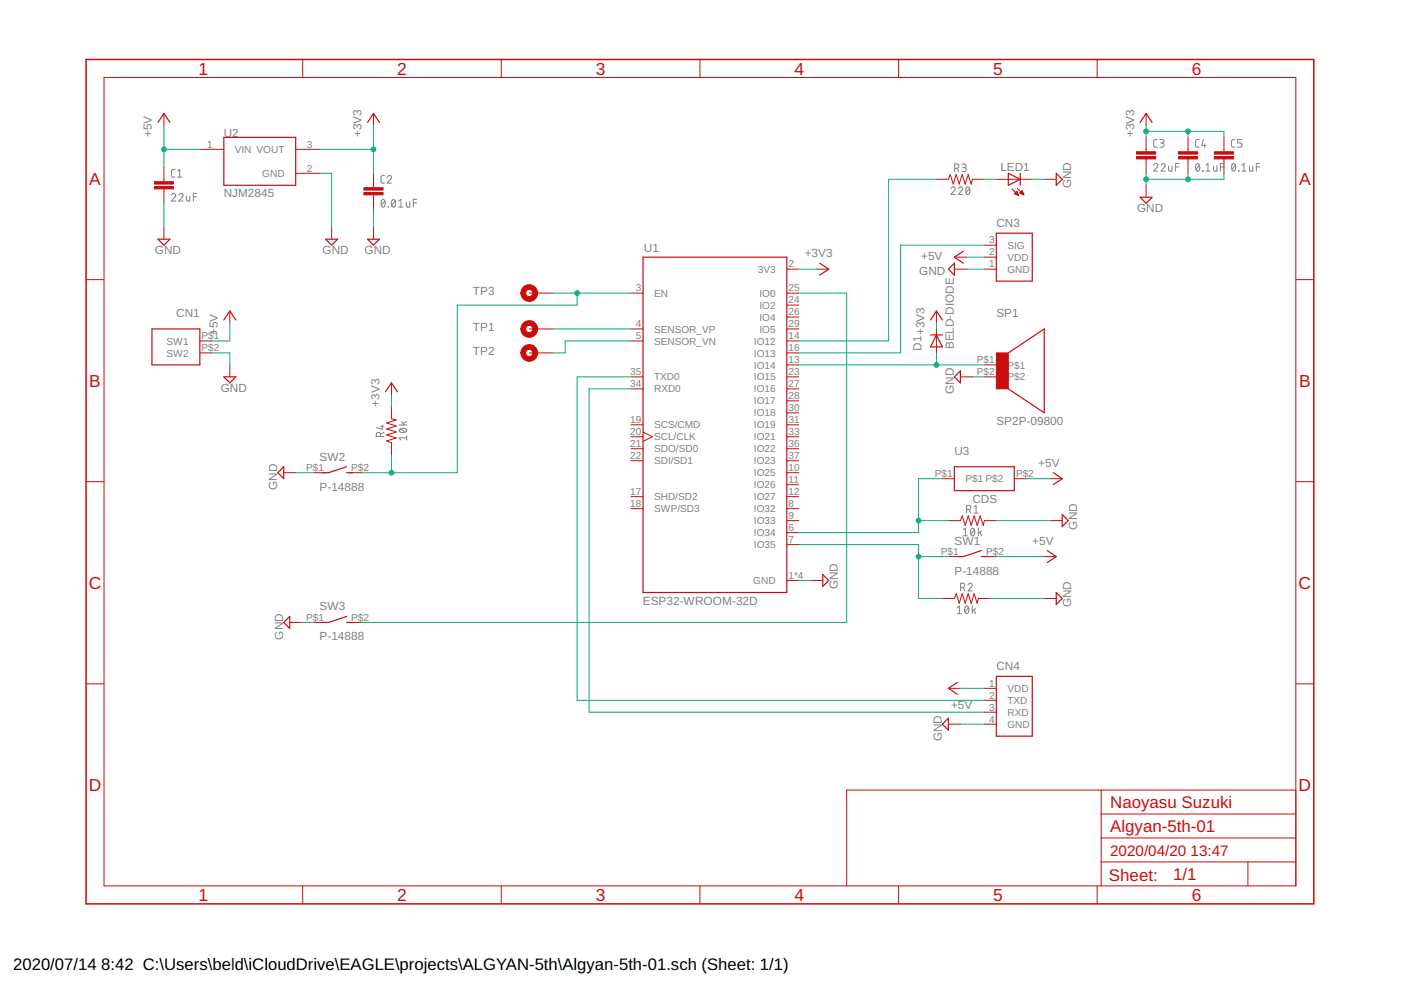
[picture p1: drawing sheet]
<svg xmlns="http://www.w3.org/2000/svg" width="297mm" height="210mm" viewBox="0 0 297 210" stroke-linecap="round" stroke-linejoin="round" font-family="sans-serif">
<g fill="none" stroke="#808080" stroke-width=".21">
<path d="M37.1 35.9l-.7 .1-.1 .3 .1 1 .2 .2h.5M37.7 37.5h.9M37.7 36.3l.4-.4v1.6M81.5 37.2l-.6 .1-.1 .3v1l.2 .2h.5M82.1 37.6a.44 .44 0 0 1 .6-.4 .44 .44 0 0 1 .2 .7l-.8 .9h.9M201.6 40a.45 .45 0 0 1 .7-.4 .45 .45 0 0 1 .1 .7l-.8 .9h.9M202.4 35.7h.5a.46 .46 0 0 0 .4-.5 .46 .46 0 0 0-.4-.4h-.5v1.6M202.9 35.7l.4 .7M203.2 40a.45 .45 0 0 1 .6-.4 .45 .45 0 0 1 .1 .7l-.7 .9h.9M204 34.8h.5a.37 .37 0 0 1 .4 .3 .37 .37 0 0 1-.4 .4h-.4M204.4 35.5a.44 .44 0 0 1 .5 .5 .44 .44 0 0 1-.5 .4h-.4M205 39.7l.2-.1a.95 .95 0 0 1 0 1.6 1.02 1.02 0 0 1-.2-1.5z"/>
<path d="M205.5 40l-.7 .9M244.6 35a.44 .44 0 0 1 .6-.3 .44 .44 0 0 1 .2 .7l-.8 .9h.9M245.3 29.6h-.5l-.2 .4v1l.2 .2h.5M245.9 29.6h.5a.36 .36 0 0 1 .4 .4 .36 .36 0 0 1-.4 .3h-.3M246.2 35a.44 .44 0 0 1 .6-.3 .44 .44 0 0 1 .1 .7l-.7 .9h.9M246.4 30.3a.44 .44 0 0 1 .4 .5 .44 .44 0 0 1-.4 .4h-.5M247.8 35.2v.9l.2 .2h.5v-1.1M249.2 35.4h.8M250 34.6h-.8v1.7M253.7 34.8l.2-.2a.97 .97 0 0 1 0 1.7 1 1 0 0 1-.2-1.5zM254.2 29.6h-.5l-.2 .4v1l.2 .2h.5M254.3 35l-.7 .9"/>
<path d="M255 36.2l.1 .1zM255.1 29.6l-.3 1.2h.9M255.4 30.5v.7M255.7 36.3h.9M255.7 35l.4-.4v1.7M257.3 35.2v.9l.2 .2h.5v-1.1M258.7 35.4h.8M259.5 34.6h-.8v1.7M261.3 34.8l.3-.2a.97 .97 0 0 1 0 1.7 1 1 0 0 1-.3-1.5zM261.8 29.6h-.5l-.2 .4v1l.2 .2h.5M261.9 35l-.7 .9M262.6 36.2l.1 .1z"/>
<path d="M263.3 36.3h.9M263.3 35l.4-.4v1.7M263.3 29.6h-.9v.7h.6a.45 .45 0 0 1 .3 .5 .45 .45 0 0 1-.3 .4h-.6M264.9 35.2v.9l.3 .2h.4v-1.1M266.4 35.4h.7M267.1 34.6h-.7v1.7M36.3 41.4a.45 .45 0 0 1 .7-.4 .45 .45 0 0 1 .1 .7l-.8 .9h1M37.9 41.4a.45 .45 0 0 1 .7-.4 .45 .45 0 0 1 .1 .7l-.8 .9h.9M39.5 41.6v.9l.3 .1h.4v-1M41 41.7h.7M41.7 41h-.7v1.6M81 42.4l.2-.1a.95 .95 0 0 1 0 1.6 1.02 1.02 0 0 1-.2-1.5z"/>
<path d="M81.6 42.6l-.7 .9M82.3 43.8l.1 .1zM83.2 42.4l.2-.1a.97 .97 0 0 1 0 1.6 1 1 0 0 1-.2-1.5zM83.8 42.6l-.7 .9M84.5 43.9h.9M84.5 42.6l.5-.3v1.6M86.1 42.8l.1 .9 .2 .2h.5v-1.1M87.6 43h.7M88.3 42.3h-.7v1.6M80.7 92.6v-.5a.46 .46 0 0 0-.5-.4 .46 .46 0 0 0-.4 .4v.5h1.6M80.7 90.4h.7M81 90.1v.9l-1.2-.3"/>
<path d="M81.4 91.7l-.7 .3M84.6 90.1h1.6M84.7 91a1.04 1.04 0 0 1 1.5 .3 .95 .95 0 0 1-1.6 0zM85 90.9l.9 .7M85.2 89.4l.5 .7M86.2 92.8h-1.6l.4 .5M86.2 92.4v.9M86.2 89.4l-.7 .4M204.2 112.4l.5-.4v1.6M204.2 113.6h.9M204.9 108.1h.5a.44 .44 0 0 0 .4-.5 .44 .44 0 0 0-.4-.4h-.5v1.6M205.5 108.1l.3 .7"/>
<path d="M206 112.1l.2-.1a.93 .93 0 0 1 0 1.6 1.02 1.02 0 0 1-.2-1.5zM206.5 107.5l.4-.3v1.6M206.5 108.8h.9M206.6 112.4l-.7 .8M207.4 112v1.6M207.7 112.8l.4 .8M208.1 112.5l-.7 .6M202.9 128.8l.5-.3v1.6M202.9 130.1h1M203.7 124.6h.4a.46 .46 0 0 0 .5-.5 .46 .46 0 0 0-.5-.4h-.4v1.6M204.2 124.6l.4 .7M204.7 128.6l.3-.1a.95 .95 0 0 1 0 1.6 1.04 1.04 0 0 1-.3-1.5z"/>
<path d="M205.2 124a.45 .45 0 0 1 .7-.3 .45 .45 0 0 1 .1 .7l-.8 .9h.9M205.3 128.8l-.7 1M206.1 128.5v1.6M206.4 129.3l.5 .8M206.9 129l-.8 .6"/>
</g>
<g fill="none" stroke="#c90d0c" stroke-width=".21">
<path d="M22.1 16.4h252.6v171.4h-252.6zM64.2 12.6v3.8M106.3 12.6v3.8M148.4 12.6v3.8M190.5 12.6v3.8M232.6 12.6v3.8M34.8 24v2.6M34.8 35.5v3M42.4 31.7h5.1M62.7 31.7h5.1M62.7 36.7h5.1M79.2 24v2.6"/>
<path d="M79.2 36.7v3.1M198.5 38h2.6l.4-1 .6 2 .6-2 .7 2 .6-2 .6 2 .7-2 .6 2 .3-1h2.5M211.2 38h7.7M215.7 39.9l1.4 1.4M221.4 38h2.5M243 24v2.6M243 29.1v3.1M243 33.7v3M243 39.3v2.5M251.9 29.1v3.1M251.9 33.7v3M259.5 29.1v3.1"/>
<path d="M259.5 33.7v3M18.2 59.3h3.9M34.8 40v3.1M34.8 48.2v2.5M70.3 48.2v2.5M79.2 41.3v3.1M79.2 48.2v2.5M166.8 57.1h2.6M173.2 57.1h2.5M202.4 57.1h2.5M202.4 54.5h2.5M208.7 57.1h2.5"/>
<path d="M208.7 54.5h2.5M208.7 52h2.5M214.5 40l1.4 1.4M215.1 41.1l.5-.5 .3 .8zM215.1 41h.7M215.2 41.1h.6M215.2 40.9h.5M215.4 40.7h.3M215.5 41.2h.4M215.5 40.6h.1M215.8 41.4h.1M216.2 40.9l.5-.5 .4 .9z"/>
<path d="M216.3 40.9h.6M216.4 41h.6M216.4 40.7h.5M216.5 40.6h.3M216.6 40.5h.1M216.6 41.1h.4M216.9 41.2h.2M274.7 59.3h3.9M42.4 72.3h2.5M42.4 74.8h2.5M48.7 66v2.5M48.7 77.4v2.5"/>
<path d="M112.2 62.1h5.1M112.2 69.7h5.1M112.2 74.8h5.1M133.8 62.1h2.5M133.8 69.7h2.5M133.8 72.3h2.5M133.8 79.9h2.5M166.8 62.1h2.6M166.8 69.7h2.6M166.8 72.3h2.6M166.8 77.4h2.6M166.8 74.8h2.6"/>
<path d="M166.8 79.9h2.6M166.8 64.7h2.6M166.8 67.2h2.6M198.5 66v2.5M198.5 69.7v5.1M203.6 79.9h2.6M208.7 77.4h2.5M208.7 79.9h2.5M83 81.2v2.5M83 86.3v2.5l1 .2-2 .7 2 .6-2 .7 2 .6-2 .6 2 .7-2 .6 1 .4v2.5M133.8 82.4h2.5M133.8 90.1h2.5"/>
<path d="M133.8 92.6h2.5M133.8 95.1h2.5M133.8 97.7h2.5M136.3 91.6l2 1-2 1M166.8 82.4h2.6M166.8 85h2.6M166.8 87.5h2.6M166.8 90.1h2.6M166.8 92.6h2.6M166.8 95.1h2.6M166.8 97.7h2.6M18.2 102.1h3.9"/>
<path d="M60.2 100.2h2.5M66.5 100.2h2.5M74.1 100.2h2.6M133.8 107.8h2.5M133.8 105.3h2.5M166.8 112.9h2.6M166.8 115.5h2.6M166.8 110.4h2.6M166.8 107.8h2.6M166.8 100.2h2.6M166.8 102.8h2.6M166.8 105.3h2.6"/>
<path d="M199.8 101.5h2.6M201.1 110.4h2.5l.4-1 .6 2 .7-2 .6 2 .6-2 .7 2 .6-2 .6 2 .3-1h2.5M201.1 118h2.5M208.7 118h2.5M215.1 101.5h2.5M221.4 118h2.5M222.7 110.4h2.5M222.7 101.5h2.5M274.7 102.1h3.9M61.4 132h2.6M66.5 132h2.5M74.1 132h2.6"/>
<path d="M166.8 123.1h2.6M171.9 123.1h2.5M199.8 126.9h2.6l.3-1 .7 2 .6-2 .6 2 .7-2 .6 2 .6-2 .7 2 .2-1h2.6M221.4 126.9h2.5M18.2 145h3.9M201.1 145.9h2.5M201.1 153.5h2.5M208.7 151h2.5M208.7 148.5h2.5M208.7 145.9h2.5M208.7 153.5h2.5M274.7 145h3.9"/>
<path d="M233.5 167.5v20.3M233.5 177.7h41.2M233.5 172.6h41.2M274.7 167.5h-95.2v20.3M64.2 187.8v3.8M106.3 187.8v3.8M148.4 187.8v3.8M190.5 187.8v3.8M232.6 187.8v3.8M233.5 182.8h41.2M264.6 182.8v5"/>
</g>
<path d="M18.2 12.6h260.4v179h-260.4z" fill="none" stroke="#c90d0c" stroke-width=".32"/>
<g fill="none" stroke="#c90d0c" stroke-width=".25">
<path d="M33.5 26l1.3-2 1.2 2M47.5 29.1h15.2v10.2h-15.2zM77.9 26l1.3-2 1.3 2M213.8 36.7l2.5 1.3-2.5 1.3zM216.3 36.7v2.6M223.9 36.7l1.3 1.3-1.3 1.3zM241.7 26l1.3-2 1.3 2M33.5 50.7h2.5l-1.2 1.3zM69 50.7h2.6l-1.3 1.3zM77.9 50.7h2.6l-1.3 1.3zM136.3 54.5h30.5v71.1h-30.5zM173.8 55.8l1.9 1.3-1.9 1.2"/>
<path d="M202.4 55.8v2.5l-1.3-1.2zM204.3 53.3l-1.9 1.2 1.9 1.3M211.2 49.4h7.7v10.2h-7.7zM241.7 41.8h2.6l-1.3 1.3zM32.2 69.7h10.2v7.7h-10.2zM47.5 67.8l1.2-1.8 1.3 1.8M47.5 79.9h2.5l-1.3 1.3zM197.3 71h2.5M197.3 67.8l1.2-1.8 1.3 1.8M198.5 71l1.3 2.6h-2.5zM203.6 78.6v2.6l-1.2-1.3zM213.8 74.8l7.6-5.1v17.8l-7.6-5.1"/>
<path d="M60.2 99v2.5l-1.3-1.3zM73.5 99l-3.8 1.2h-1.3M81.7 83.1l1.3-1.9 1.3 1.9M202.4 99h12.7v5h-12.7zM73.5 100.2h1.3M208.1 116.7l-3.8 1.3h-1.3M208.1 118h1.2M222 116.7l1.9 1.3-1.9 1.3M223.3 100.2l1.9 1.3-1.9 1.3M225.2 109.1l1.3 1.3-1.3 1.3zM61.4 130.7v2.5l-1.2-1.2zM73.5 130.7l-3.8 1.3h-1.3"/>
<path d="M73.5 132h1.3M174.4 121.8l1.3 1.3-1.3 1.3zM223.9 125.6l1.3 1.3-1.3 1.3zM201.1 152.3v2.5l-1.3-1.3zM203 144.7l-1.9 1.2 1.9 1.3M211.2 143.4h7.7v12.7h-7.7z"/>
</g>
<g fill="#c90d0c" stroke="#c90d0c" stroke-width=".21">
<path d="M110.9 68.5a1.77 1.77 0 0 1 2.8 .3 1.77 1.77 0 0 1-1 2.7 1.77 1.77 0 0 1-2.3-1.8h1a.77 .77 0 0 1 1.1-.6 .77 .77 0 0 1 .2 1.3 .77 .77 0 0 1-1.2-.5l-.1-.2h-1z" fill-rule="evenodd"/>
<path d="M110.9 73.6a1.77 1.77 0 0 1 2.8 .3 1.77 1.77 0 0 1-1 2.7 1.77 1.77 0 0 1-2.3-1.8h1a.77 .77 0 0 1 1.1-.7 .77 .77 0 0 1 .2 1.3 .77 .77 0 0 1-1.2-.4l-.1-.2h-1z" fill-rule="evenodd"/>
<path d="M110.9 60.9a1.77 1.77 0 0 1 2.8 .3 1.77 1.77 0 0 1-1 2.6 1.77 1.77 0 0 1-2.3-1.7h1a.77 .77 0 0 1 1.1-.6 .77 .77 0 0 1 .2 1.3 .77 .77 0 0 1-1.2-.5l-.1-.2h-1z" fill-rule="evenodd"/>
</g>
<g fill="#c90d0c" stroke="#c90d0c" stroke-width=".21">
<path d="M211.2 74.8h2.6v7.6h-2.6z"/>
<path d="M77.2 40.8h4v.5h-4z"/>
<path d="M77.2 39.8h4v.5h-4z"/>
<path d="M32.7 39.5h4.1v.5h-4.1z"/>
<path d="M32.7 38.5h4.1v.5h-4.1z"/>
<path d="M241 33.2h4v.5h-4z"/>
<path d="M241 32.2h4v.5h-4z"/>
<path d="M249.9 33.2h4v.5h-4z"/>
<path d="M249.9 32.2h4v.5h-4z"/>
<path d="M257.5 33.2h4v.5h-4z"/>
<path d="M257.5 32.2h4v.5h-4z"/>
</g>
<g fill="none" stroke="#0dab76" stroke-width=".21">
<path d="M34.8 31.7h7.6M34.8 26.6v8.9M67.8 31.7h11.4M67.8 36.7h2.5v11.5M79.2 26.6v10.1M198.5 38h-10.1v34.3h-19M208.7 38h2.5M218.9 38h2.5M243 26.6v2.5M243 36.7v2.6M243 27.9h16.5v1.2M251.9 27.9v1.2"/>
<path d="M251.9 36.7v1.3M259.5 36.7v1.3h-16.5M34.8 43.1v5.1M79.2 44.4v3.8M169.4 57.1h3.8M204.9 57.1h3.8M204.9 54.5h3.8M208.7 52h-17.8v22.8h-21.5M44.9 74.8h3.8v2.6M48.7 68.5v3.8h-3.8M117.3 62.1h16.5M117.3 69.7h16.5"/>
<path d="M122.4 62.1v2.6h-25.4v35.5h-20.3M133.8 72.3h-14v2.5h-2.5M133.8 79.9h-11.4v68.6h86.3M169.4 62.1h10.1v69.9h-102.8M169.4 77.4h39.3M198.5 68.5v1.2M198.5 74.8v2.6M206.2 79.9h2.5M83 83.7v2.6M83 96.4v3.8M133.8 82.4h-8.9v68.6h83.8M62.7 100.2h3.8"/>
<path d="M169.4 115.5h25.4v11.4h5M194.8 118h6.3M194.8 110.4h6.3M199.8 101.5h-5v11.4h-25.4M211.2 118h10.2M211.2 110.4h11.5M217.6 101.5h5.1M64 132h2.5M169.4 123.1h2.5M210 126.9h11.4M203.6 145.9h5.1M203.6 153.5h5.1"/>
</g>
<g fill="#0dab76" stroke="#0dab76" stroke-width=".21">
<circle cx="79.2" cy="31.7" r=".51"/>
<circle cx="243" cy="27.9" r=".51"/>
<circle cx="251.9" cy="27.9" r=".51"/>
<circle cx="34.8" cy="31.7" r=".51"/>
<circle cx="243" cy="38" r=".51"/>
<circle cx="251.9" cy="38" r=".51"/>
<circle cx="194.8" cy="110.4" r=".51"/>
<circle cx="194.8" cy="118" r=".51"/>
<circle cx="122.4" cy="62.1" r=".51"/>
<circle cx="83" cy="100.2" r=".51"/>
<circle cx="198.5" cy="77.4" r=".51"/>
</g>
<g font-size="3.7" fill="#c90d0c">
<text x="42.1" y="15.8">1</text>
<text x="84.2" y="15.8">2</text>
<text x="126.3" y="15.8">3</text>
<text x="168.4" y="15.8">4</text>
<text x="210.6" y="15.8">5</text>
<text x="252.7" y="15.8">6</text>
<text x="18.9" y="39.1">A</text>
<text x="275.4" y="39.1">A</text>
<text x="18.9" y="82">B</text>
<text x="275.4" y="82">B</text>
<text x="18.8" y="124.8">C</text>
<text x="275.3" y="124.8">C</text>
<text x="18.8" y="167.7">D</text>
<text x="275.3" y="167.7">D</text>
<text x="42.1" y="191">1</text>
<text x="84.2" y="191">2</text>
<text x="126.3" y="191">3</text>
<text x="168.4" y="191">4</text>
<text x="210.6" y="191">5</text>
<text x="252.7" y="191">6</text>
</g>
<g font-size="3.6" fill="#c90d0c">
<text x="235.4" y="171.3">Naoyasu Suzuki</text>
<text x="235.4" y="176.4">Algyan-5th-01</text>
<text x="235.1" y="186.7">Sheet:</text>
<text x="248.7" y="186.6">1/1</text>
</g>
<g font-size="3.5">
<text x="2.8" y="205.7">2020/07/14</text>
<text x="21.5" y="205.7">8:42 C:\Users\beld\iCloudDrive\EAGLE\projects\ALGYAN-5th\Algyan-5th-01.sch (Sheet: 1/1)</text>
</g>
<g font-size="3.2" fill="#c90d0c">
<text x="235.4" y="181.5">2020/04/20</text>
<text x="252.4" y="181.5">13:47</text>
</g>
<g font-size="2.5" fill="#808080">
<text x="32.2" y="29.1" transform="rotate(-90 32.2 29.1)">+5V</text>
<text x="47.5" y="29.1">U2</text>
<text x="76.7" y="29.1" transform="rotate(-90 76.7 29.1)">+3V3</text>
<text x="240.5" y="29.1" transform="rotate(-90 240.5 29.1)">+3V3</text>
<text x="47.5" y="41.8">NJM2845</text>
<text x="212.1" y="36.2">LED1</text>
<text x="227.1" y="39.9" transform="rotate(-90 227.1 39.9)">GND</text>
<text x="241.1" y="45">GND</text>
<text x="32.8" y="53.9">GND</text>
<text x="68.4" y="53.9">GND</text>
<text x="77.3" y="53.9">GND</text>
<text x="136.5" y="53.4">U1</text>
<text x="211.3" y="48.2">CN3</text>
<text x="170.6" y="54.5">+3V3</text>
<text x="194.9" y="58.2">GND</text>
<text x="195.3" y="55">+5V</text>
<text x="100.3" y="62.6">TP3</text>
<text x="37.4" y="67.2">CN1</text>
<text x="46.2" y="71" transform="rotate(-90 46.2 71)">+5V</text>
<text x="100.3" y="70.3">TP1</text>
<text x="196" y="71" transform="rotate(-90 196 71)">+3V3</text>
<text x="211.3" y="67.2">SP1</text>
<text x="100.3" y="75.3">TP2</text>
<text x="195.4" y="74.3" transform="rotate(-90 195.4 74.3)">D1</text>
<text x="202.2" y="74.1" transform="rotate(-90 202.2 74.1)">BELD-DIODE</text>
<text x="46.8" y="83.1">GND</text>
<text x="202.2" y="83.6" transform="rotate(-90 202.2 83.6)">GND</text>
<text x="80.5" y="86.3" transform="rotate(-90 80.5 86.3)">+3V3</text>
<text x="211.3" y="90.1">SP2P-09800</text>
<text x="67.8" y="97.7">SW2</text>
<text x="202.4" y="96.4">U3</text>
<text x="220.1" y="99">+5V</text>
<text x="58.8" y="103.9" transform="rotate(-90 58.8 103.9)">GND</text>
<text x="67.8" y="104">P-14888</text>
<text x="206.2" y="106.6">CDS</text>
<text x="228.4" y="112.3" transform="rotate(-90 228.4 112.3)">GND</text>
<text x="202.4" y="115.5">SW1</text>
<text x="218.9" y="115.5">+5V</text>
<text x="177.6" y="125" transform="rotate(-90 177.6 125)">GND</text>
<text x="202.4" y="121.8">P-14888</text>
<text x="67.8" y="129.4">SW3</text>
<text x="136.3" y="128.3">ESP32-WROOM-32D</text>
<text x="227.1" y="128.8" transform="rotate(-90 227.1 128.8)">GND</text>
<text x="60" y="135.6" transform="rotate(-90 60 135.6)">GND</text>
<text x="67.8" y="135.8">P-14888</text>
<text x="211.3" y="142.1">CN4</text>
<text x="201.6" y="150.3">+5V</text>
<text x="199.7" y="157.2" transform="rotate(-90 199.7 157.2)">GND</text>
</g>
<g font-size="2.1" fill="#808080">
<text x="43.9" y="31.3">1</text>
<text x="49.8" y="32.4">VIN VOUT</text>
<text x="65" y="31.3">3</text>
<text x="55.6" y="37.5">GND</text>
<text x="65" y="36.4">2</text>
<text x="209.7" y="51.6">3</text>
<text x="213.6" y="52.7">SIG</text>
<text x="160.7" y="57.8">3V3</text>
<text x="167.2" y="56.7">2</text>
<text x="209.7" y="56.7">1</text>
<text x="209.7" y="54.2">2</text>
<text x="213.6" y="57.8">GND</text>
<text x="213.6" y="55.3">VDD</text>
<text x="134.8" y="61.8">3</text>
<text x="138.7" y="62.9">EN</text>
<text x="161" y="65.4">IO2</text>
<text x="161" y="62.9">IO0</text>
<text x="167.2" y="64.3">24</text>
<text x="167.2" y="61.8">25</text>
<text x="42.7" y="71.9">P$1</text>
<text x="134.8" y="69.4">4</text>
<text x="134.8" y="71.9">5</text>
<text x="138.7" y="70.5">SENSOR_VP</text>
<text x="161" y="68">IO4</text>
<text x="161" y="70.5">IO5</text>
<text x="167.2" y="71.9">14</text>
<text x="167.2" y="66.9">26</text>
<text x="167.2" y="69.4">29</text>
<text x="35.3" y="73.1">SW1</text>
<text x="35.3" y="75.6">SW2</text>
<text x="42.7" y="74.5">P$2</text>
<text x="138.7" y="73.1">SENSOR_VN</text>
<text x="159.8" y="73.1">IO12</text>
<text x="159.8" y="75.6">IO13</text>
<text x="167.2" y="77">13</text>
<text x="167.2" y="74.5">16</text>
<text x="207.1" y="77">P$1</text>
<text x="133.6" y="82.1">34</text>
<text x="133.6" y="79.6">35</text>
<text x="138.7" y="83.2">RXD0</text>
<text x="138.7" y="80.7">TXD0</text>
<text x="159.8" y="78.1">IO14</text>
<text x="159.8" y="80.7">IO15</text>
<text x="159.8" y="83.2">IO16</text>
<text x="167.2" y="79.6">23</text>
<text x="167.2" y="82.1">27</text>
<text x="207.1" y="79.6">P$2</text>
<text x="213.6" y="78.1">P$1</text>
<text x="213.6" y="80.7">P$2</text>
<text x="133.6" y="89.7">19</text>
<text x="159.8" y="85.8">IO17</text>
<text x="159.8" y="88.3">IO18</text>
<text x="167.2" y="84.6">28</text>
<text x="167.2" y="87.2">30</text>
<text x="167.2" y="89.7">31</text>
<text x="133.6" y="92.3">20</text>
<text x="133.6" y="94.8">21</text>
<text x="138.7" y="90.8">SCS/CMD</text>
<text x="138.7" y="93.4">SCL/CLK</text>
<text x="138.7" y="95.9">SDO/SD0</text>
<text x="159.8" y="90.8">IO19</text>
<text x="159.8" y="93.4">IO21</text>
<text x="159.8" y="95.9">IO22</text>
<text x="167.2" y="92.3">33</text>
<text x="167.2" y="94.8">36</text>
<text x="64.9" y="99.9">P$1</text>
<text x="74.5" y="99.9">P$2</text>
<text x="133.6" y="97.3">22</text>
<text x="138.7" y="98.4">SDI/SD1</text>
<text x="159.8" y="101">IO25</text>
<text x="159.8" y="98.4">IO23</text>
<text x="167.2" y="99.9">10</text>
<text x="167.2" y="97.3">37</text>
<text x="198.2" y="101.1">P$1</text>
<text x="215.4" y="101.1">P$2</text>
<text x="133.6" y="104.9">17</text>
<text x="133.6" y="107.5">18</text>
<text x="138.7" y="106.1">SHD/SD2</text>
<text x="159.8" y="103.5">IO26</text>
<text x="159.8" y="106.1">IO27</text>
<text x="167.2" y="107.5">8</text>
<text x="167.2" y="102.4">11</text>
<text x="167.2" y="104.9">12</text>
<text x="204.7" y="102.3">P$1 P$2</text>
<text x="138.7" y="108.6">SWP/SD3</text>
<text x="159.8" y="113.7">IO34</text>
<text x="159.8" y="111.1">IO33</text>
<text x="159.8" y="108.6">IO32</text>
<text x="167.2" y="112.6">6</text>
<text x="167.2" y="110">9</text>
<text x="159.8" y="116.2">IO35</text>
<text x="167.2" y="115.1">7</text>
<text x="199.5" y="117.6">P$1</text>
<text x="209.1" y="117.6">P$2</text>
<text x="159.7" y="123.8">GND</text>
<text x="167.2" y="122.7">1*4</text>
<text x="64.9" y="131.6">P$1</text>
<text x="74.5" y="131.6">P$2</text>
<text x="209.7" y="148.1">2</text>
<text x="209.7" y="145.6">1</text>
<text x="213.6" y="149.2">TXD</text>
<text x="213.6" y="146.7">VDD</text>
<text x="209.7" y="150.7">3</text>
<text x="209.7" y="153.2">4</text>
<text x="213.6" y="151.8">RXD</text>
<text x="213.6" y="154.3">GND</text>
</g>
</svg>
